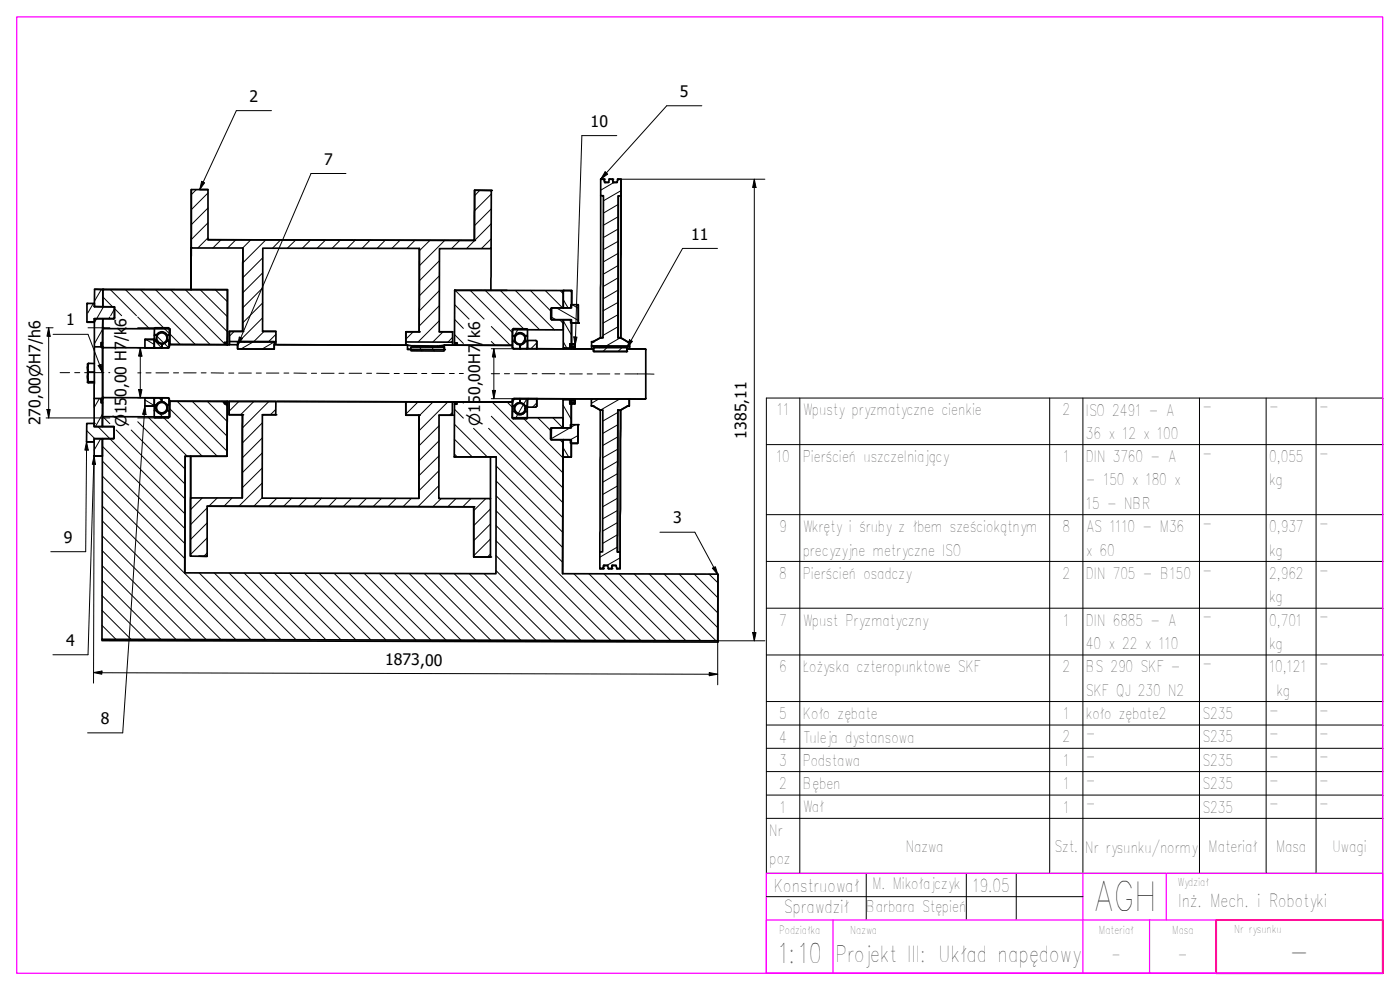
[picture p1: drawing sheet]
<svg xmlns="http://www.w3.org/2000/svg" width="420mm" height="297mm" viewBox="0 0 420 297" stroke-linecap="round" stroke-linejoin="round" font-family="sans-serif">
<!-- layer: Kreskowanie (ISO) -->
<g fill="none" stroke="#000" stroke-width=".3">
<path d="M58.9 56.9l-1.5 1.5M62.4 57.9l-5 5M144 57.1l-1.6 1.6M147.4 58.2l-5 5M184.3 54.7l-4 2.4M186 53.8l-.7 .4M186.4 57.2l-5.3 3M62.4 71.4l-3 3M62.4 66.9l-5 5M62.4 62.4l-5 5M66.4 71.9l-2.5 2.5M70.8 71.9l-2.5 2.5"/>
<path d="M75.3 71.9l-2.5 2.5M78.9 77.3l-6.1 6.1M79.8 71.9l-6.9 7M84.3 71.9l-2.5 2.6M88.8 72l-2.6 2.5M93.2 72l-2.5 2.5M97.7 72l-2.5 2.5M102.2 72l-2.5 2.5M106.7 72l-2.5 2.5M111.1 72l-2.5 2.5M115.6 72.1l-2.4 2.4M120.1 72.1l-2.5 2.4"/>
<path d="M124.6 72.1l-2.5 2.4M129.1 72.1l-3.2 3.1M131.9 78.2l-6 6.1M133.5 72.1l-7.6 7.6M138 72.1l-2.5 2.5M147.4 62.7l-5 5M147.4 71.7l-2.9 2.9M147.4 67.2l-7.4 7.4M185.5 79.7l-4.5 2.6M185.5 76l-4.5 2.6M185.5 72.4l-4.5 2.5M185.5 68.7l-4.5 2.6"/>
<path d="M185.5 65l-4.5 2.6M185.5 61.3l-4.4 2.6M28 91l-1.6 2.9M30.4 86.9l-2.1 3.5M30.8 98l.6 .6M30.8 98.8l-2.5 4.4M30.9 89.1l2.9 3M31.1 92.1l-2.8 4.7M32.9 95.6l.1 .1M33 95.1l-.4 .5M33.1 86.9l7.9 7.8M34.4 92.6l2.1 2.1"/>
<path d="M34.4 92.7l-1.2 2M37.6 86.9l13.2 13.2M41.3 95.1l3.6 3.6M42.1 86.9l16.5 16.5M46.6 86.9l16.5 16.5M51.1 86.9l16.3 16.3M55.6 86.9l12.6 12.6M60.1 86.9l8.2 8.1M64.6 86.9l3.7 3.6M70.3 99.4l-1.5 1.5M78.8 95.4l-7.1 7.1M78.9 90.9l-6.1 6"/>
<path d="M78.9 86.3l-6.1 6.1M78.9 81.8l-6.1 6.1M79.2 99.4l-3 3.1M124 99.6l-2.2 2.2M131.8 96.3l-6.3 6.3M131.8 91.7l-5.9 6.1M131.8 87.2l-5.9 6.1M131.9 82.7l-6 6.1M133 99.6l-3.1 3M136.5 95.9l2.6 2.6M136.5 91.4l4.3 4.3M136.6 87.1l8.7 8.6"/>
<path d="M141.1 87.1l12.7 12.7M145.6 87.1l11.8 11.8M147.4 98l5.8 5.6M150.1 87.1l11.8 11.8M154.6 87.1l11.8 11.9M155.6 98.6l-1.3 2.2M159.1 87.1l6.4 6.5M163.6 87.2l5.2 5.2M165.3 95l1.6 .9M167 92.4l6.5 3.7M168 95.9l1 1.2M168.1 87.2l.9 .9"/>
<path d="M169 96.3l2.5 4.3M169 89.9l1.5 2.5M171.1 87.2l.5 .7M171.7 91.4l1.8 1.1M185.5 98l-4.5 2.6M185.5 94.4l-4.5 2.6M185.5 90.7l-4.5 2.6M185.5 87l-4.5 2.6M185.5 83.4l-4.5 2.6M29.8 119.6l-1.5 2.7M43.8 101.8l2.5 1.6M46.4 102.2l2.1 2.2"/>
<path d="M46.4 100.1l.4 .5M47.1 100.9l2 2M47.7 119.4l1.2 1.2M49.3 103l1.3 1.3M51.1 100.3l3 3.1M67.4 103.2l.2 .2M76.1 102.5l-3.8 2.2M82.3 102.6l-3.7 2.2M82.8 100.3l-2.2 2.2M125.9 104.1l.7 1.2M129.6 104.1l.7 1.2M135.8 101.2l-1.4 1.5"/>
<path d="M136.4 100.4l2.7 2.6M147.4 102.5l1.3 1.1M154.4 119.6l-.6 1.2M156.5 103.4l-.7 1.2M157.6 101.5l-.9 1.5M158.1 119.7l-.9 1.6M158.3 100.3l-.3 .5M161.1 102.9l-1.8 1.7M169 102.5l1.1 1.9M171.4 103.2l.2 .3M171.7 119.9l.1 .2M172 104.2l.3 .4"/>
<path d="M177.7 102.5l-.2 .2M179.8 119.7l-2.3 1.3M182.2 104.3l-1.2 1.2M186.1 119.7l-5.9 3.3M186.2 101.3l-4.4 2.6M186.7 104.3l-1.2 1.2M188.9 103.4l-.8 .5M26 129.1l2.4 2.5M29.4 128l26.1 26.2M30.2 131.6l-1.9 3.5M30.7 138.4l24.8 24.7M30.7 133.9l24.8 24.7"/>
<path d="M30.7 124.3l-2.1 3.7M30.9 125l2.1 2.1M34.9 129l20.6 20.7M39.4 129l16.1 16.2M41.3 126.5l14.2 14.2M43.5 120l2.7 1.7M44.4 125.1l11.8 11.8M47.8 124l1.3 1.4M48.9 125.1l11.8 11.8M51 122.7l14.2 14.2M53.1 120.4l15 15M57.7 120.4l10.4 10.5"/>
<path d="M62.2 120.4l5.9 6M66.7 120.4l1.5 1.5M71.7 120.4l-2.9 3M76.2 120.4l-4 4M78.7 135.9l-6 5.9M78.7 131.4l-6 6M78.7 126.9l-5.9 6M80.7 120.4l-7.9 8M82.7 122.9l-1.5 1.5M125.5 120.6l-3.7 3.7M130 120.6l-4.2 4.2M131.8 136.8l-6.1 5.9"/>
<path d="M131.8 132.3l-6.1 6M131.8 127.7l-6.1 6.1M134.4 120.6l-8.7 8.7M135.8 123.7l-.9 .9M136.3 136.2l.9 .9M136.3 131.7l5.4 5.4M136.3 127.2l9.9 9.9M136.4 122.8l2.7 2.7M138.7 120.6l.4 .4M142.1 128.5l26.8 26.8M146.6 128.5l22.3 22.3M147.4 124.9l21.5 21.5"/>
<path d="M147.7 120.6l21.2 21.2M148.9 139.8l20 20M152.2 120.6l1.6 1.6M155.4 124.3l-.7 1.4M156.9 125.3l12 12M157 121.5l-1.4 2.5M161.1 120.9l-1.3 1.3M161.4 125.3l4.1 4.1M165.9 125.3l3 3.1M168 131.9l1 1M168.9 134.2l1.8 2.9M169 127.9l.2 .5"/>
<path d="M169 121.5l2.4 4.3M171.1 128.4l-5.9 3.3M171.3 131.9l.1 .2M172.3 120.8l.1 .3M172.7 127.4l-1.5 .9M173.5 130.7l-2.3 1.2M185.4 138.4l-4.5 2.6M185.4 134.8l-4.5 2.5M185.4 131.1l-4.5 2.6M185.4 127.4l-4.5 2.6M185.4 123.7l-4.5 2.7M188.8 121.8h-.1"/>
<path d="M30.7 156.3l35.6 35.6M30.7 151.8l40.1 40.1M30.7 147.3l44.6 44.6M30.7 142.9l24.7 24.7M60.7 149.4l-3.5 3.5M62.2 156.9l-5.1 5M62.2 152.4l-5 5M65.2 149.4l-2.5 2.5M69.7 149.4l-2.5 2.5M78.7 149.3l-2.6 2.6M78.7 144.9l-7.1 7M78.7 140.4l-6 6"/>
<path d="M83.1 149.5l-2.5 2.4M87.6 149.5l-2.5 2.4M92.1 149.5l-2.5 2.4M96.5 149.5l-2.5 2.5M101 149.5l-2.4 2.5M105.5 149.5l-2.5 2.5M110 149.5l-2.5 2.5M114.5 149.5l-2.5 2.5M118.9 149.5l-2.4 2.5M123.4 149.5l-2.5 2.6M131.7 145.7l-6.3 6.4M131.7 141.3l-6 5.9"/>
<path d="M132.4 149.6l-2.5 2.5M136.8 149.6l-2.4 2.5M141.4 149.6l-2.5 2.5M145.8 149.6l-3.6 3.6M147.2 157.2l-5 5M147.2 152.7l-5 5M148.9 157.7l34.4 34.5M148.9 153.3l38.9 38.9M148.9 148.8l19.9 19.9M148.9 144.3l19.9 20M185.4 156.8l-4.6 2.6M185.4 153.1l-4.6 2.6"/>
<path d="M185.4 149.5l-4.6 2.6M185.4 145.8l-4.6 2.6M185.4 142.1l-4.6 2.6M30.6 178.7l13.2 13.2M30.7 174.2l17.6 17.7M30.7 169.7l22.1 22.2M30.7 165.2l26.6 26.7M30.7 160.8l31.1 31.1M59.8 171.9l20 20M62.2 165.9l-1 1M62.2 161.4l-5.1 5M64.3 171.9l20 20"/>
<path d="M68.8 171.9l20 20M73.3 171.9l20 20.1M77.8 171.9l20.1 20.1M82.3 171.9l20.1 20.1M86.8 171.9l20 20.1M91.3 171.9l20 20.1M95.8 172l20 20M100.3 172l20 20.1M104.8 172l20 20.1M109.3 172l20 20.1M113.8 172l20.1 20.1M118.3 172l20.1 20.1"/>
<path d="M122.8 172.1l20 20M127.3 172.1l20 20M131.8 172.1l20 20M136.3 172.1l20 20M140.8 172.1l20 20M145.3 172.1l20.1 20M147.2 166.2l-.9 .9M147.2 161.7l-5 5M148.8 171.2l21.1 20.9M148.8 166.7l25.6 25.5M148.8 162.2l30.1 30M172.3 172.2l20 20"/>
<path d="M176.8 172.2l20 20M181.1 170.2l-.7 .4M181.3 172.2l20.1 20.1M185.3 164.1l-5.3 3.1M185.3 160.5l-4.5 2.6M185.8 172.2l20.1 20.1M186.1 167.4l-4 2.3M190.3 172.2l20.1 20.1M194.8 172.2l20.1 20.1M199.3 172.3l16.1 16M203.8 172.3l11.6 11.6M208.3 172.3l7.2 7.1"/>
<path d="M212.8 172.3l2.7 2.6M30.6 187.6l4.2 4.2M30.6 183.1l8.7 8.7"/>
</g>
<!-- layer: Widoczne (ISO) -->
<g fill="none" stroke="#000" stroke-width=".51">
<path d="M57.4 56.9h5v15l80 .2v-15h5v17.5h-15.5l-.1 25h4v3.1l-14-.1 .1-3h3.9l.1-25.1h-47l-.1 24.9h4v3.1h-14v-3.1h4l.1-25h-15.5zM57.4 56.9l-.1 30 .1-12.5M59.9 56.9h2.5M147.4 57.1h-5v15l-80-.2M180.3 58.7l-.1 42.6M180.3 53.8h1l.2 .9h1.2M182.8 53.8h1l.2 .9h1.2M185.4 53.8h1l-.1 47.5 .1-42.5M185.5 58.8v42.5h.7M72.9 74.4l-.1 25h-4v4v-.9M125.9 74.5l-.1 25.1h-4v4v-1M147.4 74.6l-.1 12.5"/>
<path d="M26.1 96.6l2.2 .1M28.3 91h-2.2v5.6h2.2v-1h5.8M28.3 91v1l5.8 .1M28.3 96.6h.1M28.3 91h.1M28.3 95.6h2.6l-.1 7.3-.4-.1v1.2l.4 .1h-2.5zM28.4 86.8l39.9 .1-.1 16.5M28.4 86.8l2.5 .1v5.2l-2.6-.1zM30.8 98.6v5.9M30.9 86.9h37.4l-.1 15.8h-.8v.5h.8v.2h-17.2l.1-4.7-20.3-.1 .1-3h3.5v-3.5h-3.5zM34.1 92.1l.3 .2M34.4 95.4l-.3 .2"/>
<path d="M34.4 92.3v3.1M78.8 99.4h4M131.8 99.6h4M136.5 87.1l32.5 .1v5.2h-3.5v3.5h3.5v3.1l-15.2-.1v4.7h-17.4v-.2h.8v-.5h-.8zM136.5 87.1h15.6M165.4 92.5l5.9-.1v-1h2.2v5.6l-2.2-.1v-1h-5.8l-.2-.2zM169 95.9h2.5v7.3h-.4v1.1l.4 .1h-2.5zM169 87.2h2.6l-.1 5.2h-2.5zM169 87.2h2.6v4.2M173.5 91.4v5.6l-2-.1v6.3M26.3 109.2l.2-.2-.2 1.3zM26.3 110.3v.4a2.15 2.15 0 0 1 0 2v.4z"/>
<path d="M26.3 114.7l2 .2M26.3 113.1l.2 1.4-.2 .2zM26.5 114.5h1.8M26.5 109l1.8 .1M26.5 111.6h1.8M28.3 119.6h2.5l-.4 .1v1.1h.4l-.1 7.2h-2.4zM28.3 104.1v15.5M30.4 102.8v1.2h.4v.5M30.8 104.5l.1-.2 19.5 .1 .4-.3v-.7h20.5v1.3l11 .1v-1.4l40 .2v1.2l11 .1v-1.3h20.5v.6l.4 .4 23.9 .1 .1 .8M30.8 119.1l.1 .2 19.5 .1 .3 .3 .1 .7 103 .2v-.7l.5-.3M30.8 104.5v14.7M30.8 119.2l-.1 5.8"/>
<path d="M30.8 102.9v1.6M30.8 119.2v1.6M30.8 119.7h-.4v1.1M30.8 119.2v.5M30.8 104.1v.4M30.8 119.2v.4M30.8 104.5v14.6M43.5 119.4h2.8v2.2l-.3 .2h-2.5zM43.5 101.8h2.5l.3 .4v2.2h-2.8zM43.5 101.8h2.5l.3 .4M46.3 100.6v1.6M46.3 119.4v.2"/>
<path d="M46.3 104.1v.3M46.3 102.2h.7M47 102.2a1.63 1.63 0 0 0 1.6 1M47 102.2h-.7v1.9M47 100.6a1.75 1.75 0 0 1 1.6-1 1.75 1.75 0 0 1 1.6 1M47 100.6h-.7l.1-2.1 .1-.2h4.1l.2 .2v2.1h-.6M47 100.6l-.3 1.6M48.5 119.4v1.2M48.5 104.2h.1M48.6 103.2v1.2h-2.1l-.2-.3M48.6 103.2v1.2M50.1 101.5l.2 .7"/>
<path d="M50.2 102.2a1.63 1.63 0 0 1-1.6 1M50.2 102.2h.6l-.1 2.1-2.1 .1v-1.2M50.2 100.6v1M50.8 100.6v2.8v-1.2h-.6M67.4 102.7v.5h.8v.2v-.7M71.3 102.5h11v2.3l-11-.1zM71.3 102.5h11M82.8 102.5v.9M83.2 103.4l39.3 .2 .9 .1 7.9 .1 2-.2h3.1M122.3 104.8h1M123.3 104.2l9.9-.1 .1 1.1-9.9 .1zM123.4 104.1h9.8"/>
<path d="M135.8 102.7v.9M136.4 102.9v.5h.8M153.8 100.8v1.6M154.2 119.6h.1M154.3 119.6l39.2 .1M154.4 102.4a1.8 1.8 0 0 0 1.7 1M154.4 102.4h-.6l.1 2.2h2.2v-1.2M154.4 102.4l1 .9M154.5 101.7l-.2 .7M154.5 100.8a1.75 1.75 0 0 1 1.6-1 1.75 1.75 0 0 1 1.6 1M154.5 100.8h-.7v-1.9l.3-.3 4.1 .1 .1 2.1h-.6M154.5 100.8v1"/>
<path d="M156 119.6l2.2 .1v2.1h-.6a1.63 1.63 0 0 0-1.6-1zM156 119.6v1.2M156 104.4h.1M156.1 103.4a1.63 1.63 0 0 0 1.6-1h.6l-.1 2.2h-2.1zM156.1 103.4v1.2M157.6 101.7l.3 .8M157.7 100.8v1M158.1 104.6h.2M158.3 100.8v1.4M158.3 119.6h2.8v2.2l-.3 .4h-2.6zM158.3 102.2h2.5l.3 .2v2.2h-2.8zM160.8 102.2l.3 .2v2.2"/>
<path d="M161.1 119.6v2.2l-.3 .4M169 119.9h2.4l-.4 .1v1.1h.4v7.3h-2.4zM169 119.7v.2M169 104.4v.2M171.1 103.2v.2a.77 .77 0 0 0 .4 1v.2v-.2M171.1 103.2v1l1 .5 .4-.2M171.1 104.2v.1M171.2 103.2h-.1M171.2 103.2h1.3M171.4 119.7v.3zM171.5 104.1l.5 .1M172 104.2h.3"/>
<path d="M172.3 104.2l.2 .3M172.3 104.2l.2 .5v-.2M172.4 119.9v-.2v.4M172.5 103.2l.1 .3h-1.1v.6l.5 .1M172.5 103.2l.1 1.5v-1.2M177.5 102.5h.5M178 102.5h-.5v1.3l11.4 .1v-1.3h-.5M178.1 104.4l9.9-.1 .2 1-10 .2zM178.2 105.3v.2M180.2 101.3h.8l.1-42.6h-.8v-4.9h1l.2 .9h1.2l.1-.9h1l.2 .9h1.2l.2-.9h1v5h-.9v42.5h.7M180.2 101.3l-2.2 1.2M181 101.3h-.8l-2.2 1.2"/>
<path d="M186.2 101.3l2.2 1.3M188.2 104.4l-9.2-.1a.61 .61 0 0 0-.9 .4l-17-.1M188.2 104.4v.3h5.4M188.2 105.3l-.2 .2M188.4 102.6h.5v2.1v-.8l-11.4-.1v.9M193.5 119.7h-4.7v2.1M193.6 104.7l.2 .2M193.6 104.7h-5.4v.8h-10M193.8 119.5l-.3 .2M193.8 119.6l-.3 .1M193.8 104.9v14.6M26 132.6h2.2"/>
<path d="M26 127h2.3v1h5.7l.2 .3v3.1l-.2 .2h-5.7v1h-2.3zM28.3 131.6h2.4v5.2h-2.4zM28.3 136.8h2.4M30.7 125l20.3 .1v-4.7h17.2v.2h-.8v.5h.8l-.1 15.8h-12.5l-.2 35 93.4 .2 .1-35h-12.6l.1-15.8h.8v-.5h-.8v-.2h17.4l-.1 4.7h15.3v3.1h-3.5l-.1 3.5h3.6l-.2 40.2 46.7 .2-.1 20-184.8-.5 .1-60.2h3.5v-3.6h-3.5zM46.3 121.6v1.6M46.3 121.6l-.3 .2h-2.5M46.3 121.6h.6M46.9 121.5a1.81 1.81 0 0 0 1.6 2.6 1.81 1.81 0 0 0 1.7-2.5M46.9 123.2a1.8 1.8 0 0 0 1.6 1 1.8 1.8 0 0 0 1.7-1M46.9 123.2h-.6l.1 2.1 4.1 .1 .2-.2v-2h-.5M46.9 123.1v.1M48.5 120.6a1.8 1.8 0 0 1 1.7 1"/>
<path d="M48.5 120.6v-1.2h2.1l.2 .2v2h-.6M48.5 120.6a1.63 1.63 0 0 0-1.6 1M48.5 120.6v-1.2h-2.1l-.1 2.2h.6M48.6 120.5h.1M50.2 121.6h.6v-1.2l-.1 2.8M50.2 123.1v.1M68.2 120.4l-.1 16.5h-12.5l-.1 35M68.2 120.4v.2h-.8v.5M68.2 120.4v.7M68.8 120.4h14l-.1 4h-4v25.1h47l.1-24.9h-4v-4h14v4h-4l-.1 25h15.5v17.5h-5v-15l-80-.2v15h-5.1l.1-17.5h15.5l.1-25h-4zM68.8 120.4v4h4l-.1 25M78.7 124.4h4"/>
<path d="M83.2 120.4l38.6 .2v4h4M123 120.6h30.8M125.7 124.6v24.9M131.8 124.6h4M136.3 137.1h12.6M137.2 120.8h-.8v.5M147.2 137.1v12.5M153.8 121.8v1.6M154.4 121.8a1.81 1.81 0 0 0 1.6 2.6 1.81 1.81 0 0 0 1.7-2.6M154.4 123.4a1.75 1.75 0 0 0 1.6 1 1.75 1.75 0 0 0 1.6-1M154.4 123.4h-.6l-.1 1.9 .2 .3 4.2 .1 .1-.2v-2.1h-.6M154.4 123.4h.1"/>
<path d="M155.4 121l-.6 .3-.4 .5M156 120.8a1.63 1.63 0 0 0-1.6 1M156 120.8v-1.2l-2.1 .1-.1 2.1h.6M156.1 120.8h.1M157.6 123.4h.1M158.2 122.2v1.2M165.2 128.6l.3-.2h5.7v-1h2.3l-.1 5.6h-2.1l-.1-1.1h-5.8l-.2-.2zM169 131.9h2.4v5.2h-2.5zM169 137.1l-.2 35M171.1 121.1h1.4M171.1 120v.1M171.1 121.1h.1"/>
<path d="M171.4 120h-.4v1.1M171.4 120v.1M171.5 121.1l-.1 6.3M172 120.1l-.6 .1v.6h1.2l-.1 .3M172 120.1h.3M172 120.1l-.6 .1M172.3 120.1h.1M172.4 120.1l-.3-.4-1 .4v1M172.6 120.8v-1.1l-.1 1.4M173.4 133l-2 .1v4h-2.5M173.5 127.4l-.1 5.5M177.5 121.8h.5l2.1 1.2"/>
<path d="M180.1 123h.8l-.1 42.6h-.8v5h1l.2-.9h1.2l.2 .9h1l.1-.9h1.2l.2 .9h1v-4.9h-.8l.1-42.7 .8 .1M180.1 123l-.1 42.6M180.1 123h.8M186.2 123.1l-.8-.1-.1 42.7M188.3 121.8l-2.1 1.3M188.3 121.8h.5M188.8 121.8v-2.1h-11.3v2.1h.5l2.1 1.2M57.2 149.4v-12.5l-.1 30M62.2 151.9l80 .2v15h5M59.7 166.9h2.5M182.4 169.7h-1.2l-.2 .9h-1M184.9 169.7h-1.2l-.1 .9h-1"/>
<path d="M186.1 165.7l.1-42.7-.1 47.6h-1M215.5 172.3v20.3l-.1-.3M30.6 191.8v.4l184.9 .4"/>
<circle cx="48.5" cy="101.4" r="1.56"/>
<circle cx="156.1" cy="101.7" r="1.56"/>
<circle cx="48.5" cy="122.3" r="1.56"/>
<circle cx="156.1" cy="122.6" r="1.56"/>
</g>
<g fill="#000">
<circle cx="147.4" cy="57.1" r=".25"/>
<circle cx="180.3" cy="53.8" r=".25"/>
<circle cx="181.3" cy="53.8" r=".25"/>
<circle cx="181.5" cy="54.7" r=".25"/>
<circle cx="182.8" cy="53.8" r=".25"/>
<circle cx="183.8" cy="53.8" r=".25"/>
<circle cx="184" cy="54.7" r=".25"/>
<circle cx="185.4" cy="53.8" r=".25"/>
<circle cx="142.4" cy="72.1" r=".25"/>
<circle cx="26.1" cy="91" r=".25"/>
<circle cx="26.1" cy="96.6" r=".25"/>
<circle cx="28.3" cy="91" r=".25"/>
<circle cx="30.9" cy="86.9" r=".25"/>
<circle cx="72.8" cy="99.4" r=".25"/>
<circle cx="125.8" cy="99.6" r=".25"/>
<circle cx="136.5" cy="87.1" r=".25"/>
<circle cx="169" cy="87.2" r=".25"/>
<circle cx="173.5" cy="91.4" r=".25"/>
<circle cx="173.5" cy="97" r=".25"/>
<circle cx="26.3" cy="109.2" r=".25"/>
<circle cx="26.3" cy="114.7" r=".25"/>
<circle cx="30.4" cy="104" r=".25"/>
<circle cx="30.4" cy="119.7" r=".25"/>
<circle cx="43.5" cy="104.4" r=".25"/>
<circle cx="43.5" cy="101.8" r=".25"/>
<circle cx="46" cy="101.8" r=".25"/>
<circle cx="46.3" cy="104.4" r=".25"/>
<circle cx="46.3" cy="102.2" r=".25"/>
<circle cx="47" cy="102.2" r=".25"/>
<circle cx="48.6" cy="104.4" r=".25"/>
<circle cx="48.6" cy="103.2" r=".25"/>
<circle cx="50.2" cy="102.2" r=".25"/>
<circle cx="51" cy="103.4" r=".25"/>
<circle cx="67.4" cy="103.2" r=".25"/>
<circle cx="68.2" cy="103.4" r=".25"/>
<circle cx="133.4" cy="104.9" r=".25"/>
<circle cx="136.4" cy="103.4" r=".25"/>
<circle cx="156" cy="119.6" r=".25"/>
<circle cx="156.1" cy="104.6" r=".25"/>
<circle cx="158.3" cy="119.6" r=".25"/>
<circle cx="161.1" cy="119.6" r=".25"/>
<circle cx="171.1" cy="104.3" r=".25"/>
<circle cx="171.5" cy="103.2" r=".25"/>
<circle cx="171.5" cy="104.1" r=".25"/>
<circle cx="171.5" cy="104.3" r=".25"/>
<circle cx="172.1" cy="119.7" r=".25"/>
<circle cx="172.3" cy="104.2" r=".25"/>
<circle cx="177.5" cy="103.8" r=".25"/>
<circle cx="177.5" cy="102.5" r=".25"/>
<circle cx="178" cy="102.5" r=".25"/>
<circle cx="178.1" cy="104.4" r=".25"/>
<circle cx="178.1" cy="104.7" r=".25"/>
<circle cx="180.2" cy="101.3" r=".25"/>
<circle cx="185.5" cy="101.3" r=".25"/>
<circle cx="188" cy="105.5" r=".25"/>
<circle cx="188.2" cy="104.7" r=".25"/>
<circle cx="188.2" cy="104.4" r=".25"/>
<circle cx="188.4" cy="102.6" r=".25"/>
<circle cx="28.2" cy="127" r=".25"/>
<circle cx="28.3" cy="136.8" r=".25"/>
<circle cx="43.5" cy="121.8" r=".25"/>
<circle cx="46.3" cy="121.6" r=".25"/>
<circle cx="46.9" cy="121.6" r=".25"/>
<circle cx="48.5" cy="120.6" r=".25"/>
<circle cx="50.2" cy="121.6" r=".25"/>
<circle cx="50.8" cy="120.4" r=".25"/>
<circle cx="67.4" cy="120.6" r=".25"/>
<circle cx="72.8" cy="124.4" r=".25"/>
<circle cx="82.7" cy="124.4" r=".25"/>
<circle cx="121.8" cy="120.6" r=".25"/>
<circle cx="125.8" cy="124.6" r=".25"/>
<circle cx="135.8" cy="124.6" r=".25"/>
<circle cx="135.8" cy="120.6" r=".25"/>
<circle cx="136.3" cy="137.1" r=".25"/>
<circle cx="136.4" cy="120.8" r=".25"/>
<circle cx="136.4" cy="120.6" r=".25"/>
<circle cx="168.9" cy="137.1" r=".25"/>
<circle cx="169" cy="131.9" r=".25"/>
<circle cx="169" cy="128.4" r=".25"/>
<circle cx="171" cy="120" r=".25"/>
<circle cx="171.4" cy="120.2" r=".25"/>
<circle cx="171.4" cy="121.1" r=".25"/>
<circle cx="172.3" cy="120.1" r=".25"/>
<circle cx="173.5" cy="127.4" r=".25"/>
<circle cx="177.5" cy="121.8" r=".25"/>
<circle cx="178" cy="121.8" r=".25"/>
<circle cx="180.1" cy="123" r=".25"/>
<circle cx="185.4" cy="123" r=".25"/>
<circle cx="188.3" cy="121.8" r=".25"/>
<circle cx="142.2" cy="152.1" r=".25"/>
<circle cx="147.2" cy="167.1" r=".25"/>
<circle cx="180" cy="170.6" r=".25"/>
<circle cx="181" cy="170.6" r=".25"/>
<circle cx="181.2" cy="169.7" r=".25"/>
<circle cx="182.6" cy="170.6" r=".25"/>
<circle cx="183.6" cy="170.6" r=".25"/>
<circle cx="183.7" cy="169.7" r=".25"/>
<circle cx="185.1" cy="170.6" r=".25"/>
</g>
<!-- layer: Symbol (ISO) -->
<g fill="none" stroke="#000" stroke-width=".3">
<path d="M81.5 33.2h-10.6l-11 23.7M210.6 31.7h-10.5l-19.8 22.1M60.5 54.4l.9 .4-1.5 2.1zM103.8 52.1h-10.5l-22 51.5M181.6 51.5l.8 .7-2.1 1.6zM185.1 40.7h-10.5l-2 62.9M215.3 74.5h-10.4l-16.7 29.9M15.9 100.3h10.5l4.3 11.4-1.2-2 .9-.4 .4 2.4M71.8 101.1l1 .4-1.5 2.1zM172.2 101.1h1l-.6 2.5zM188.9 102l.9 .4-1.6 2zM240 119.4v142.7"/>
<path d="M315 119.4v142.7M325 119.4v142.7M360 119.4v142.7M380 119.4v142.7M395 119.4v142.7M26 132.6l.5 2.5h-1zM26 132.6l-.3 32.9h-10.5M28.3 136.8l.3 2.5h-.9zM28.3 136.8l-1.9 59.7h-10.5M43.5 121.8l.3 2.6-1-.1zM43.5 121.8l-6.7 98.1h-10.5M230 133.4h185"/>
<path d="M198.1 159.7h10.4l7 12.8M230 154.4h185M213.8 170.5l.9-.5 .8 2.5zM230 168.5h185M230 182.5h185M230 196.5h185M230 210.5h185M230 217.5h185M230 224.5h185M230 231.5h185M230 238.6h185M230 245.5h185v-126.1h-185v142.7h185v-16.6"/>
</g>
<!-- layer: ramki -->
<path d="M5 5.1h410v286.9h-410zM230 262.1h185v29.9v-16h-185v16zM250 276v16M325 262.1v29.9M345 276v16M350 262.1v13.9M365 276v16M415 292h-185h185" fill="none" stroke="#f0f" stroke-width=".38"/>
<!-- layer: kontury -->
<path d="M365 276h50v16h-50z" fill="none" stroke="#f00" stroke-width=".51"/>
<!-- layer: tabelka 2 -->
<path d="M230 269h95M260 262.1v13.9M290 262.1v13.9M305 262.1v13.9" fill="none" stroke="#000" stroke-width=".3"/>
<path d="M28.3 106.8v15.3" fill="none" stroke="#000" stroke-width=".3"/>
<g fill="none" stroke="#000" stroke-width=".3">
<path d="M18 111.8h2.9M22.4 111.8h1.5M25.4 111.8h5.8M32.6 111.8h.4M41.3 111.9h1M43.8 111.9h1.5M46.8 111.9h3.8M52.1 111.9h1.5M55.1 111.9h3.8M60.4 111.9h1.4M63.4 111.9h3.7M68.6 111.9h1.6"/>
<path d="M71.6 111.9h3.8M76.9 111.9h1.5M79.9 111.9h3.8M85.2 111.9h1.5M88.2 111.9l3.7 .1M93.5 112h1.5M96.5 112h3.8M101.7 112h1.6M104.8 112h3.7M110 112h1.5M113 112l3.8 .1M118.3 112.1h1.5"/>
<path d="M121.3 112.1h3.8M126.6 112.1h1.5M129.6 112.1h3.7M134.9 112.1h1.4M137.9 112.1h1.2M147.4 112.1h2.5M151.4 112.1h1.5M154.4 112.1h3.8M159.7 112.1h1.5M162.7 112.1h3.8M168 112.1l1.5 .1M170.9 112.2h3.9"/>
<path d="M176.2 112.2h1.5M179.3 112.2h3.7M184.5 112.2h1.5M187.5 112.2l8.8 .1"/>
</g>
<!-- layer: Symbol (ISO) -->
<path d="M60.5 54.4l.9 .4-1.5 2.1zM181.6 51.5l.8 .7-2.1 1.6zM29.5 109.7l.9-.4 .4 2.5zM71.8 101.1l1 .4-1.5 2.1zM172.2 101.1h1l-.6 2.5zM188.9 102l.9 .4-1.6 2zM26 132.6l.5 2.5h-1zM28.3 136.8l.3 2.5h-.9zM43.5 121.8l.3 2.6-1-.1zM213.8 170.5l.9-.5 .8 2.5z" fill="#000"/>
<!-- layer: Wymiar (ISO) -->
<g fill="none" stroke="#000" stroke-width=".3">
<path d="M186.4 53.8h43.2M226.4 53.8l.5 2.4h-1zM226.4 53.8v138.5M13.8 98.3h2.1M14.6 98.3l.4 2.6h-.9zM14.6 98.3v27.1M26.4 98.3h6.6M41.3 98.3h7.3M41.3 119.4h7.2M41.3 104.4h7.3M41.6 116.9h1l-.5 2.5zM42.1 104.4l.5 2.5h-1z"/>
<path d="M42.1 104.4v15M147.4 119.6h8.6M147.4 104.6h8.7M147.8 117.1h.9l-.5 2.5zM148.2 104.6l.5 2.5h-.9zM148.2 104.6v15M13.8 125.4h19.2M14.1 122.9h.9l-.4 2.5zM28.3 136.8v.1M28.3 139.2l-.2 65.8M41.3 125.4h7.2M225.9 189.8h1l-.5 2.5z"/>
<path d="M229.6 192.3h-14.2v13.2M28.1 201.8l2.5-.5-.1 1zM28.1 201.8l187.3 .5M212.9 201.8l2.5 .5-2.5 .4z"/>
</g>
<path d="M226.4 53.8l.5 2.4h-1zM14.6 98.3l.4 2.6h-.9zM41.6 116.9h1l-.5 2.5zM42.1 104.4l.5 2.5h-1zM147.8 117.1h.9l-.5 2.5zM148.2 104.6l.5 2.5h-.9zM14.1 122.9h.9l-.4 2.5zM225.9 189.8h1l-.5 2.5zM28.1 201.8l2.5-.5-.1 1zM212.9 201.8l2.5 .5-2.5 .4z" fill="#000"/>
<text font-size="12.1" x="327.7" y="273.5">AGH</text>
<text font-size="9.4" x="387" y="289">-</text>
<text font-size="8.1" x="233.5" y="289">1:10</text>
<text font-size="6.7" x="250.8" y="288.7">Projekt III: Układ napędowy</text>
<g font-size="5.3">
<text x="232.2" y="267.5">Konstruował</text>
<text x="291.8" y="267.5">19.05</text>
<text x="235.2" y="273.9">Sprawdził</text>
<text x="353.6" y="272.1">Inż. Mech. i Robotyki</text>
</g>
<g font-size="4.8">
<text x="204" y="29">5</text>
<text x="74.9" y="30.5">2</text>
<text x="177.2" y="38">10</text>
<text x="97.3" y="49.5">7</text>
<text x="207.5" y="71.9">11</text>
<text x="19.9" y="97.6">1</text>
<text x="12.2" y="127.6" transform="rotate(-90 12.2 127.6)">270,00⌀H7/h6</text>
<text x="224" y="131.6" transform="rotate(-90 224 131.6)">1385,11</text>
<text x="202" y="157">3</text>
<text x="19.2" y="162.9">9</text>
<text x="19.8" y="193.9">4</text>
<text x="115.6" y="199.6">1873,00</text>
<text x="30.2" y="217.2">8</text>
</g>
<g font-size="4.7">
<text x="233.2" y="124.6">11</text>
<text x="240.9" y="124.6">Wpusty pryzmatyczne cienkie</text>
<text x="318.8" y="124.6">2</text>
<text x="325.9" y="124.7">ISO 2491 - A</text>
<text x="360.9" y="123.7">-</text>
<text x="380.9" y="123.7">-</text>
<text x="395.9" y="123.7">-</text>
<text x="325.9" y="131.7">36 x 12 x 100</text>
<text x="360.9" y="137.7">-</text>
<text x="395.9" y="137.7">-</text>
<text x="232.9" y="138.7">10</text>
<text x="240.9" y="138.7">Pierścień uszczelniający</text>
<text x="319.1" y="138.7">1</text>
<text x="325.9" y="138.7">DIN 3760 - A</text>
<text x="380.9" y="138.7">0,055</text>
<text x="325.9" y="145.7">- 150 x 180 x</text>
<text x="380.9" y="145.7">kg</text>
<text x="325.9" y="152.7">15 - NBR</text>
<text x="233.9" y="159.7">9</text>
<text x="240.9" y="159.7">Wkręty i śruby z łbem sześciokątnym</text>
<text x="318.8" y="159.7">8</text>
<text x="325.9" y="159.7">AS 1110 - M36</text>
<text x="360.9" y="158.7">-</text>
<text x="380.9" y="159.7">0,937</text>
<text x="395.9" y="158.7">-</text>
<text x="240.9" y="166.7">precyzyjne metryczne ISO</text>
<text x="325.9" y="166.7">x 60</text>
<text x="380.9" y="166.7">kg</text>
<text x="233.9" y="173.7">8</text>
<text x="240.9" y="173.7">Pierścień osadczy</text>
<text x="318.8" y="173.7">2</text>
<text x="325.9" y="173.7">DIN 705 - B150</text>
<text x="360.9" y="172.7">-</text>
<text x="380.9" y="173.7">2,962</text>
<text x="395.9" y="172.7">-</text>
<text x="380.9" y="180.7">kg</text>
<text x="233.9" y="187.8">7</text>
<text x="240.9" y="187.8">Wpust Pryzmatyczny</text>
<text x="319.1" y="187.8">1</text>
<text x="325.9" y="187.8">DIN 6885 - A</text>
<text x="360.9" y="186.7">-</text>
<text x="380.9" y="187.8">0,701</text>
<text x="395.9" y="186.7">-</text>
<text x="325.9" y="194.7">40 x 22 x 110</text>
<text x="380.9" y="194.7">kg</text>
<text x="233.9" y="201.7">6</text>
<text x="240.9" y="201.7">Łożyska czteropunktowe SKF</text>
<text x="318.8" y="201.7">2</text>
<text x="325.9" y="201.7">BS 290 SKF -</text>
<text x="360.9" y="200.8">-</text>
<text x="380.9" y="201.7">10,121</text>
<text x="395.9" y="200.8">-</text>
<text x="325.9" y="208.8">SKF QJ 230 N2</text>
<text x="383.1" y="208.8">kg</text>
<text x="233.9" y="215.8">5</text>
<text x="240.9" y="215.8">Koło zębate</text>
<text x="319.1" y="215.8">1</text>
<text x="325.9" y="215.8">koło zębate2</text>
<text x="360.9" y="215.8">S235</text>
<text x="380.9" y="214.7">-</text>
<text x="395.9" y="214.7">-</text>
<text x="325.9" y="221.8">-</text>
<text x="380.9" y="221.8">-</text>
<text x="395.9" y="221.8">-</text>
<text x="233.9" y="222.8">4</text>
<text x="240.9" y="222.8">Tuleja dystansowa</text>
<text x="318.8" y="222.7">2</text>
<text x="360.9" y="222.7">S235</text>
<text x="233.9" y="229.8">3</text>
<text x="240.9" y="229.8">Podstawa</text>
<text x="319.1" y="229.8">1</text>
<text x="325.9" y="228.8">-</text>
<text x="360.9" y="229.8">S235</text>
<text x="380.9" y="228.8">-</text>
<text x="395.9" y="228.8">-</text>
<text x="233.9" y="236.8">2</text>
<text x="240.9" y="236.8">Bęben</text>
<text x="319.1" y="236.8">1</text>
<text x="325.9" y="235.8">-</text>
<text x="360.9" y="236.8">S235</text>
<text x="380.9" y="235.8">-</text>
<text x="395.9" y="235.8">-</text>
<text x="234.1" y="243.8">1</text>
<text x="240.9" y="243.8">Wał</text>
<text x="319.1" y="243.8">1</text>
<text x="325.9" y="242.8">-</text>
<text x="360.9" y="243.8">S235</text>
<text x="380.9" y="242.8">-</text>
<text x="395.9" y="242.8">-</text>
<text x="230.9" y="250.7">Nr</text>
<text x="271.8" y="255.5">Nazwa</text>
<text x="316.5" y="255.6">Szt.</text>
<text x="325.7" y="255.8">Nr rysunku/normy</text>
<text x="362.7" y="255.6">Materiał</text>
<text x="383" y="255.6">Masa</text>
<text x="399.9" y="255.6">Uwagi</text>
<text x="230.9" y="259.1">poz</text>
<text x="261.8" y="266.7">M. Mikołajczyk</text>
<text x="260" y="273.7">Barbara Stępień</text>
<text x="353.5" y="288">-</text>
<text x="333.6" y="288">-</text>
</g>
<g font-size="4.6">
<text x="38" y="128.3" transform="rotate(-90 38 128.3)">⌀150,00 H7/k6</text>
<text x="144.1" y="127.7" transform="rotate(-90 144.1 127.7)">⌀150,00H7/k6</text>
</g>
<g font-size="3.3">
<text x="353.4" y="265.9">Wydział</text>
<text x="233.8" y="280.3">Podziałka</text>
<text x="255.1" y="280.3">Nazwa</text>
<text x="329.8" y="280.3">Materiał</text>
<text x="351.8" y="280.3">Masa</text>
<text x="370.4" y="279.8">Nr rysunku</text>
</g>
</svg>
